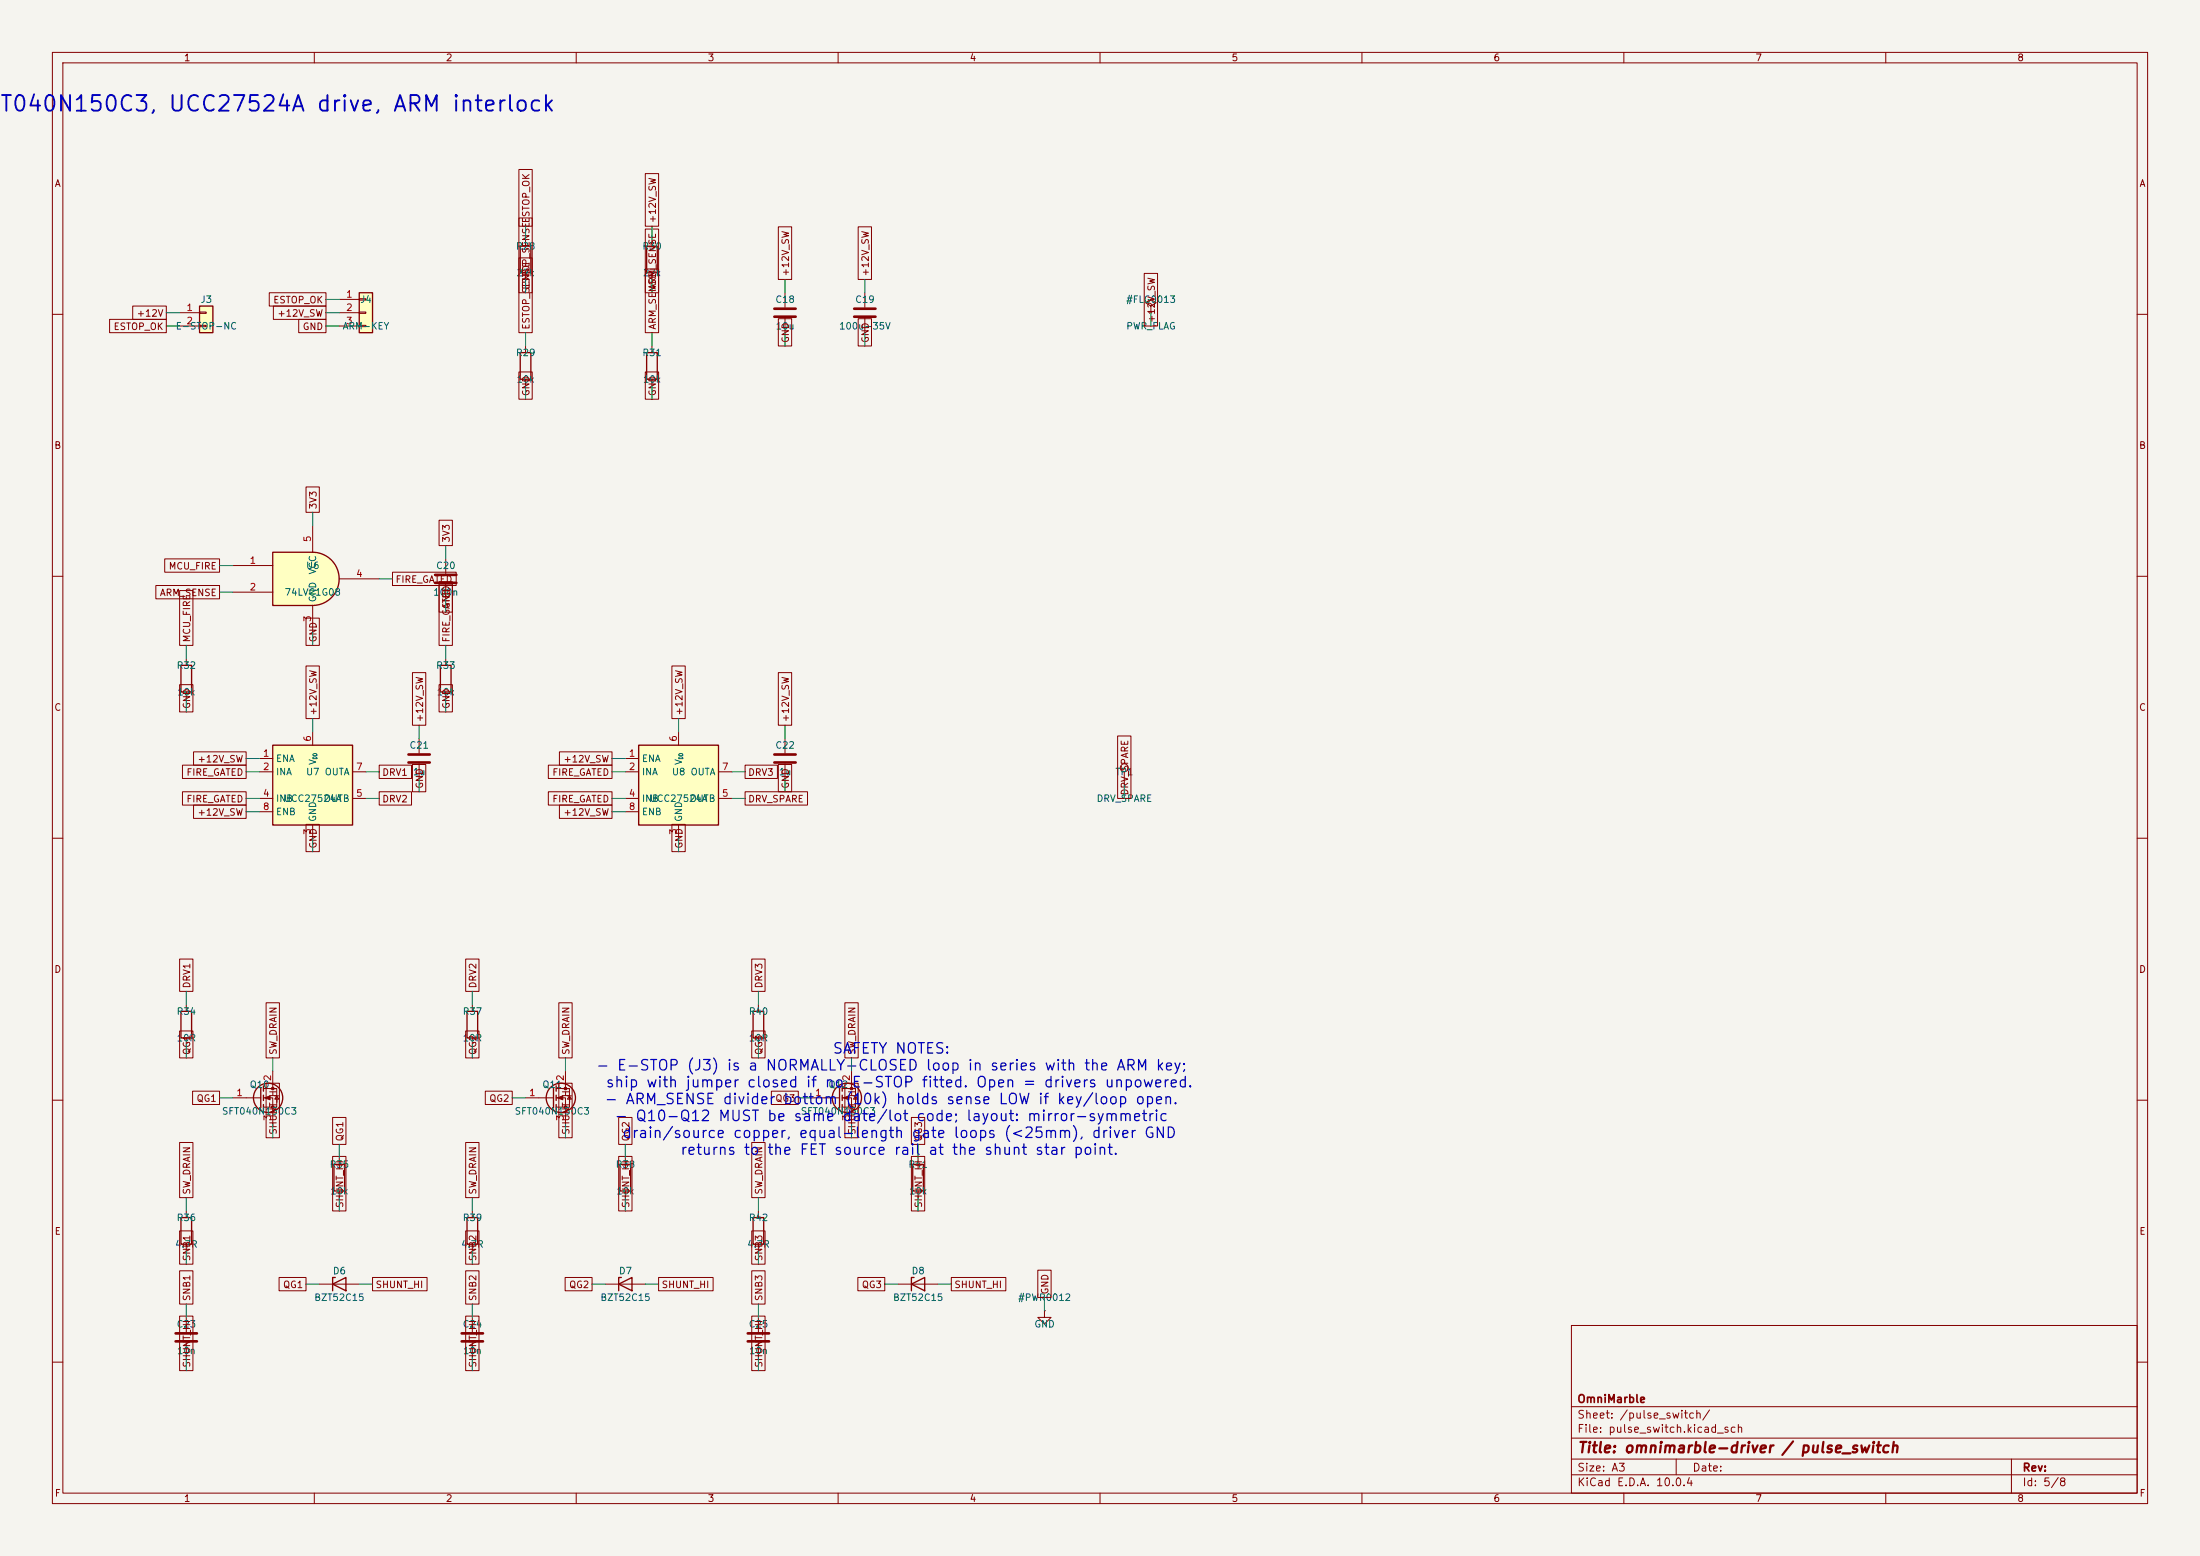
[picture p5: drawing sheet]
<svg xmlns="http://www.w3.org/2000/svg" width="420mm" height="297mm" viewBox="0 0 420 297" stroke-linecap="round" stroke-linejoin="round" font-family="sans-serif">
<path d="M0 0h420v297h-420z" fill="#f5f4ef" stroke="#f5f4ef" stroke-width=".19"/>
<g fill="none" stroke="#840000" stroke-width=".19">
<path d="M10 10h400v277h-400zM12 12h396v273h-396zM60 10v2M110 10v2M160 10v2M210 10v2M260 10v2M310 10v2M360 10v2M124.5 45.7v1.3M124.5 52.1v1.2M149.9 55.9v2.8"/>
<path d="M165.1 55.9v2.8M10 60h2M149.9 60.7v2.8M165.1 60.7v2.8M408 60h2M10 110h2M408 110h2M10 160h2M408 160h2M10 210h2M408 210h2M35.6 231.1v1.3"/>
<path d="M35.6 237.5v1.3M300 253h108v32h-108zM10 260h2M300 278.5h108M300 274.5h108M300 268.5h108M320 278.5v3M384 278.5v6.5M408 260h2M60 285v2M110 285v2M160 285v2"/>
<path d="M210 285v2M260 285v2M300 281.5h108M310 285v2M360 285v2"/>
</g>
<path d="M123.4 47h2.1v5.1h-2.1zM34.5 232.4h2.1v5.1h-2.1z" fill="none" stroke="#840000" stroke-width=".25"/>
<path d="M147.8 58.9h4.1M163.1 58.9h4M147.8 60.5h4.1M163.1 60.5h4" fill="none" stroke="#840000" stroke-width=".51"/>
<path d="M38.1 58.4h2.5v5.1h-2.5z" fill="#ffffc2"/>
<path d="M38.1 58.4h2.5v5.1h-2.5zM63.5 245.1l2.5-1.3v2.6zM64 243.8h-.5v2.6" fill="none" stroke="#840000" stroke-width=".25"/>
<path d="M34.3 59.7h3.8M38.1 59.6h1.3v.2h-1.3zM34.3 62.2h3.8M38.1 62.1h1.3v.3h-1.3zM149.9 141v2.8M149.9 145.8v2.8M61 245.1h7.6" fill="none" stroke="#840000" stroke-width=".19"/>
<path d="M147.8 144h4.1M147.8 145.5h4.1" fill="none" stroke="#840000" stroke-width=".51"/>
<path d="M121.9 142.2h15.3v15.3h-15.3z" fill="#ffffc2"/>
<path d="M121.9 142.2h15.3v15.3h-15.3z" fill="none" stroke="#840000" stroke-width=".25"/>
<path d="M129.5 139.7v2.5M119.4 144.8h2.5M119.4 147.3h2.5M119.4 152.4h2.5M119.4 154.9h2.5M129.5 157.5v2.5M137.2 147.3h2.5M137.2 152.4h2.5" fill="none" stroke="#840000" stroke-width=".19"/>
<path d="M52.1 142.2h15.2v15.3h-15.2z" fill="#ffffc2"/>
<path d="M99.3 67.3h2v5.1h-2zM52.1 142.2h15.2v15.3h-15.2zM89.2 193h2v5.1h-2zM63.8 222.2h2v5.1h-2zM118.4 222.2h2v5.1h-2z" fill="none" stroke="#840000" stroke-width=".25"/>
<g fill="none" stroke="#840000" stroke-width=".19">
<path d="M219.7 58.4l1-.6-1-.6-1 .6 1 .6v1.3M219.7 59.7h.1M100.3 66v1.3M100.3 72.4v1.3M59.7 139.7v2.5M49.5 144.8h2.6M49.5 147.3h2.6M49.5 152.4h2.6M49.5 154.9h2.6M59.7 157.5v2.5M67.3 147.3h2.5M67.3 152.4h2.5"/>
<path d="M80 141v2.8M80 145.8v2.8M90.2 191.8v1.2M90.2 198.1v1.3M64.8 221v1.2M64.8 227.3v1.3M119.4 221v1.2M119.4 227.3v1.3M144.8 251.5v2.8M144.8 256.3v2.8"/>
</g>
<path d="M78 144h4M78 145.5h4M142.7 254.5h4.1M142.7 256h4.1" fill="none" stroke="#840000" stroke-width=".51"/>
<path d="M68.6 55.9h2.5v7.6h-2.5z" fill="#ffffc2"/>
<path d="M68.6 55.9h2.5v7.6h-2.5z" fill="none" stroke="#840000" stroke-width=".25"/>
<path d="M64.8 57.2h3.8M64.8 59.7h3.8M68.6 57h1.2v.3h-1.2zM68.6 59.6h1.2v.2h-1.2zM64.8 62.2h3.8M68.6 62.1h1.2v.3h-1.2z" fill="none" stroke="#840000" stroke-width=".19"/>
<path d="M59.7 105.4a5.1 5.1 0 0 1 5 5.1 5.1 5.1 0 0 1-5 5.1z" fill="#ffffc2" stroke="#ffffc2" stroke-width=".19"/>
<path d="M52.1 105.4h7.6v10.2h-7.6z" fill="#ffffc2"/>
<g fill="none" stroke="#840000" stroke-width=".25">
<path d="M99.3 47h2v5.1h-2zM123.4 67.3h2.1v5.1h-2.1zM52.1 105.4h7.6a5.1 5.1 0 0 1 5 5.1 5.1 5.1 0 0 1-5 5.1h-7.6zM34.5 127h2.1v5.1h-2.1zM84.1 127h2v5.1h-2zM34.5 193h2.1v5.1h-2.1zM143.8 193h2v5.1h-2zM49.8 207.6v3.9M50.3 207.3v1M50.3 209v1.1M50.3 210.8v1M105.7 207.6v3.9"/>
<path d="M106.2 207.3v1M106.2 209v1.1M106.2 210.8v1M160.3 207.6v3.9M160.8 207.3v1M160.8 209v1.1M160.8 210.8v1M89.2 232.4h2v5.1h-2zM143.8 232.4h2v5.1h-2zM174.2 222.2h2.1v5.1h-2.1zM118.1 245.1l2.5-1.3v2.6zM118.6 243.8h-.5v2.6"/>
<path d="M174 245.1l2.5-1.3v2.6zM174.5 243.8h-.5v2.6"/>
<circle cx="51.2" cy="209.5" r="2.79"/>
<circle cx="107.1" cy="209.5" r="2.79"/>
<circle cx="161.7" cy="209.5" r="2.79"/>
</g>
<g fill="none" stroke="#840000" stroke-width=".19">
<path d="M99.1 32.4h2.5v10.8h-2.5zM123.2 33.1h2.5v10.1h-2.5zM25.3 58.4h6.4v2.6h-6.4zM51.4 55.9h10.8v2.5h-10.8zM52.2 58.4h10v2.6h-10zM99.1 49.2h2.5v14.3h-2.5zM99.1 41.6h2.5v14.3h-2.5zM100.3 45.7v1.3M100.3 52.1v1.2M123.2 43.7h2.5v12.2h-2.5zM123.2 51.3h2.5v12.2h-2.5zM148.6 43.3h2.5v10h-2.5z"/>
<path d="M163.8 43.3h2.6v10h-2.6zM218.4 52.2h2.6v10h-2.6zM20.9 61h10.8v2.5h-10.8zM57 61h5.2v2.5h-5.2zM99.1 71h2.5v5.2h-2.5zM123.2 71h2.5v5.2h-2.5zM124.5 66v1.3M124.5 72.4v1.3M148.6 60.8h2.5v5.2h-2.5zM163.8 60.8h2.6v5.2h-2.6zM58.4 92.9h2.6v4.9h-2.6zM83.8 99.3h2.6v4.8h-2.6z"/>
<path d="M29.8 111.8h12.1v2.5h-12.1zM31.4 106.7h10.5v2.5h-10.5zM34.3 112.7h2.5v10.5h-2.5zM44.4 108h7.7M44.4 113h7.7M58.4 118h2.6v5.2h-2.6zM59.7 100.3v5.1M59.7 115.6v5.1M64.8 110.5h7.6M74.9 109.2h12.2v2.6h-12.2zM83.8 111.6h2.6v5.2h-2.6zM83.8 111h2.6v12.2h-2.6z"/>
<path d="M85.1 106.7v2.8M85.1 111.5v2.8M34.3 130.7h2.5v5.2h-2.5zM35.6 125.7v1.3M35.6 132.1v1.3M58.4 127.1h2.6v10.1h-2.6zM78.7 128.4h2.6v10h-2.6zM83.8 130.7h2.6v5.2h-2.6zM85.1 125.7v1.3M85.1 132.1v1.3M128.3 127.1h2.5v10.1h-2.5zM148.6 128.4h2.5v10h-2.5z"/>
<path d="M34.8 146h12.2v2.6h-12.2zM34.8 151.1h12.2v2.6h-12.2zM36.9 143.5h10.1v2.6h-10.1zM36.9 153.7h10.1v2.5h-10.1zM58.4 157.4h2.6v5.2h-2.6zM72.4 146h6.2v2.6h-6.2zM72.4 151.1h6.2v2.6h-6.2zM78.7 145.9h2.6v5.2h-2.6zM104.7 146h12.1v2.6h-12.1zM104.7 151.1h12.1v2.6h-12.1zM106.8 143.5h10v2.6h-10zM106.8 153.7h10v2.5h-10z"/>
<path d="M128.3 157.4h2.5v5.2h-2.5zM142.2 151.1h12v2.6h-12zM142.2 146h6.2v2.6h-6.2zM148.6 145.9h2.5v5.2h-2.5zM213.4 140.5h2.5v11.9h-2.5zM214.6 147.3v2.6M34.3 183.1h2.5v6.1h-2.5zM34.3 196.8h2.5v5.1h-2.5zM35.6 191.8v1.2M35.6 198.1v1.3M50.8 191.4h2.5v10.5h-2.5zM88.9 196.8h2.5v5.1h-2.5z"/>
<path d="M88.9 183.1h2.5v6.1h-2.5zM106.7 191.4h2.5v10.5h-2.5zM143.5 183.1h2.6v6.1h-2.6zM143.5 196.8h2.6v5.1h-2.6zM144.8 191.8v1.2M144.8 198.1v1.3M161.3 191.4h2.5v10.5h-2.5zM34.3 218.1h2.5v10.5h-2.5zM36.8 208.3h5.1v2.5h-5.1zM44.4 209.6h5.4M50.3 207.8h2.5v3.5h-2.5M50.3 209.6h1.8v5"/>
<path d="M50.8 206.8h2.5v10.4h-2.5zM52.1 204.5v3.3M52.5 209.2h.7M52.8 209.2l.4 .6h-.7zM63.5 213.3h2.5v5.1h-2.5zM88.9 218.1h2.5v10.5h-2.5zM92.6 208.3h5.2v2.5h-5.2zM100.3 209.6h5.4M106.2 207.8h2.5v3.5h-2.5M106.2 209.6h1.7v5M106.7 206.8h2.5v10.4h-2.5zM107.9 204.5v3.3"/>
<path d="M108.3 209.2h.8M108.7 209.2l.4 .6h-.8zM118.1 213.3h2.6v5.1h-2.6zM143.5 218.1h2.6v10.5h-2.6zM147.3 208.3h5.1v2.5h-5.1zM154.9 209.6h5.4M160.8 207.8h2.5v3.5h-2.5M160.8 209.6h1.8v5M161.3 206.8h2.5v10.4h-2.5zM162.6 204.5v3.3M162.9 209.2h.8M163.3 209.2l.4 .6h-.8z"/>
<path d="M174 213.3h2.5v5.1h-2.5zM34.3 234.9h2.5v6.4h-2.5zM63.5 220.7h2.5v10.4h-2.5zM88.9 234.9h2.5v6.4h-2.5zM90.2 231.1v1.3M90.2 237.5v1.3M118.1 220.7h2.6v10.4h-2.6zM143.5 234.9h2.6v6.4h-2.6zM144.8 231.1v1.3M144.8 237.5v1.3M174 220.7h2.5v10.4h-2.5zM175.3 221v1.2"/>
<path d="M175.3 227.3v1.3M34.3 242.6h2.5v6.3h-2.5zM34.3 251.2h2.5v10.4h-2.5zM35.6 251.5v2.8M35.6 256.3v2.8M53.3 243.8h5.1v2.6h-5.1zM71.1 243.8h10.4v2.6h-10.4zM88.9 251.2h2.5v10.4h-2.5zM88.9 242.6h2.5v6.3h-2.5zM90.2 251.5v2.8M90.2 256.3v2.8M107.9 243.8h5.1v2.6h-5.1z"/>
<path d="M115.6 245.1h7.6M125.7 243.8h10.4v2.6h-10.4zM143.5 242.6h2.6v6.3h-2.6zM143.5 251.2h2.6v10.4h-2.6zM163.8 243.8h5.1v2.6h-5.1zM171.4 245.1h7.7M181.6 243.8h10.4v2.6h-10.4zM198.1 242.4h2.6v5.2h-2.6zM199.4 250.2v1.3h1.3l-1.3 1.2-1.3-1.2h1.3M199.4 250.2h.1"/>
<circle cx="214.6" cy="146.6" r=".76"/>
</g>
<g fill="#840000" stroke="#840000" stroke-width=".19">
<path d="M106.4 209.6l1-.4v.7z"/>
<path d="M161 209.6l1.1-.4v.7z"/>
<path d="M50.5 209.6l1.1-.4v.7z"/>
<circle cx="107.9" cy="207.8" r=".25"/>
<circle cx="107.9" cy="211.3" r=".25"/>
<circle cx="162.6" cy="207.8" r=".25"/>
<circle cx="162.6" cy="211.3" r=".25"/>
<circle cx="52.1" cy="207.8" r=".25"/>
<circle cx="52.1" cy="211.3" r=".25"/>
</g>
<path d="M83.1 109.7h4M83.1 111.3h4M33.5 254.5h4.1M33.5 256h4.1M88.1 254.5h4.1M88.1 256h4.1" fill="none" stroke="#840000" stroke-width=".51"/>
<g fill="none" stroke="#009600" stroke-width=".19">
<path d="M31.7 59.7h2.6M62.2 59.7h2.6M62.2 57.2h2.6M100.3 43.2v2.5M100.3 53.3v2.6M124.5 43.2v2.5M124.5 53.3v2.6M149.9 53.3v2.6M165.1 53.3v2.6M219.7 59.7v2.5M31.7 62.2h2.6M62.2 62.2h2.6"/>
<path d="M100.3 63.5v2.5M100.3 73.7v2.5M124.5 63.5v2.5M124.5 73.7v2.5M149.9 63.5v2.5M165.1 63.5v2.5M59.7 97.8v2.5M41.9 113h2.5M41.9 108h2.5M72.4 110.5h2.5M85.1 104.1v2.6M85.1 114.3v2.5"/>
<path d="M35.6 123.2v2.5M35.6 133.4v2.5M59.7 120.7v2.5M59.7 137.2v2.5M80 138.4v2.6M85.1 123.2v2.5M85.1 133.4v2.5M129.5 137.2v2.5M149.9 138.4v2.6M47 152.4h2.5M47 147.3h2.5M47 144.8h2.5"/>
<path d="M47 154.9h2.5M69.8 152.4h2.6M69.8 147.3h2.6M80 148.6v2.5M116.8 152.4h2.6M116.8 147.3h2.6M116.8 144.8h2.6M116.8 154.9h2.6M139.7 152.4h2.5M139.7 147.3h2.5M149.9 148.6v2.5M214.6 149.9v2.5"/>
<path d="M59.7 160v2.6M129.5 160v2.6M35.6 189.2v2.6M35.6 199.4v2.5M90.2 189.2v2.6M90.2 199.4v2.5M144.8 189.2v2.6M144.8 199.4v2.5M41.9 209.6h2.5M52.1 201.9v2.6M52.1 214.6v2.6M64.8 218.4v2.6"/>
<path d="M97.8 209.6h2.5M107.9 201.9v2.6M107.9 214.6v2.6M119.4 218.4v2.6M152.4 209.6h2.5M162.6 201.9v2.6M162.6 214.6v2.6M175.3 218.4v2.6M35.6 228.6v2.5M35.6 238.8v2.5M64.8 228.6v2.5M90.2 228.6v2.5"/>
<path d="M90.2 238.8v2.5M119.4 228.6v2.5M144.8 228.6v2.5M144.8 238.8v2.5M175.3 228.6v2.5M35.6 248.9v2.6M35.6 259.1v2.5M58.4 245.1h2.6M68.6 245.1h2.5M90.2 248.9v2.6M90.2 259.1v2.5M113 245.1h2.6"/>
<path d="M123.2 245.1h2.5M144.8 248.9v2.6M144.8 259.1v2.5M168.9 245.1h2.5M179.1 245.1h2.5M199.4 247.6v2.6"/>
</g>
<text font-size="3" fill="#0000c2" x="-.2" y="22">T040N150C3, UCC27524A drive, ARM interlock</text>
<g font-size="2" fill="#0000c2">
<text x="158.8" y="201.6">SAFETY NOTES:</text>
<text x="113.6" y="204.8">- E-STOP (J3) is a NORMALLY-CLOSED loop in series with the ARM key;</text>
<text x="115.5" y="208.1">ship with jumper closed if no</text>
<text x="162.4" y="208.1">E-STOP fitted. Open = drivers unpowered.</text>
<text x="115.3" y="211.3">- ARM_SENSE divider bottom</text>
<text x="117.2" y="214.5">-</text>
<text x="121.2" y="214.5">Q10-Q12 MUST be same date/lot</text>
<text x="161.3" y="211.3">(10k) holds sense LOW if key/loop open.</text>
<text x="174.8" y="214.5">code; layout: mirror-symmetric</text>
<text x="118.6" y="217.7">drain/source copper, equal-length gate loops (&lt;25mm), driver GND</text>
<text x="129.7" y="220.9">returns to</text>
<text x="146.3" y="220.9">the FET source rail</text>
<text x="177.1" y="220.9">at the shunt star point.</text>
</g>
<text font-size="2" fill="#840000" x="301" y="277.8">Title: omnimarble-driver / pulse_switch</text>
<g font-size="1.5" fill="#840000">
<text x="301" y="268.1">OmniMarble</text>
<text x="301" y="273.8">File: pulse_switch.kicad_sch</text>
<text x="301" y="271.1">Sheet: /pulse_switch/</text>
<text x="301" y="281.2">Size: A3</text>
<text x="323" y="281.2">Date:</text>
<text x="386" y="281.2">Rev:</text>
<text x="301" y="284">KiCad E.D.A. 10.0.4</text>
<text x="386" y="284">Id: 5/8</text>
</g>
<g font-size="1.3" fill="#840000">
<text x="35" y="12">1</text>
<text x="85" y="12">2</text>
<text x="135" y="12">3</text>
<text x="185" y="12">4</text>
<text x="235" y="12">5</text>
<text x="285" y="12">6</text>
<text x="335" y="12">7</text>
<text x="385" y="12">8</text>
<text x="10.3" y="36">A</text>
<text x="408.3" y="36">A</text>
<text x="125.5" y="42.7" transform="rotate(-90 125.5 42.7)">+12V_SW</text>
<text x="150.9" y="52.9" transform="rotate(-90 150.9 52.9)">+12V_SW</text>
<text x="166.2" y="52.9" transform="rotate(-90 166.2 52.9)">+12V_SW</text>
<text x="52.1" y="58.2">ESTOP_OK</text>
<text x="101.4" y="55.4" transform="rotate(-90 101.4 55.4)">ESTOP_SENSEESTOP_OK</text>
<text x="125.5" y="55.4" transform="rotate(-90 125.5 55.4)">ARM_SENSE</text>
<text x="21.6" y="63.3">ESTOP_OK</text>
<text x="26" y="60.8">+12V</text>
<text x="52.8" y="60.8">+12V_SW</text>
<text x="57.7" y="63.3">GND</text>
<text x="101.4" y="63" transform="rotate(-90 101.4 63)">ESTOP_SENSE</text>
<text x="125.5" y="63" transform="rotate(-90 125.5 63)">ARM_SENSE</text>
<text x="150.9" y="65.6" transform="rotate(-90 150.9 65.6)">GND</text>
<text x="166.2" y="65.6" transform="rotate(-90 166.2 65.6)">GND</text>
<text x="220.8" y="61.8" transform="rotate(-90 220.8 61.8)">+12V_SW</text>
<text x="101.4" y="75.7" transform="rotate(-90 101.4 75.7)">GND</text>
<text x="125.5" y="75.7" transform="rotate(-90 125.5 75.7)">GND</text>
<text x="10.3" y="86">B</text>
<text x="408.2" y="86">B</text>
<text x="60.8" y="97.3" transform="rotate(-90 60.8 97.3)">3V3</text>
<text x="86.2" y="103.7" transform="rotate(-90 86.2 103.7)">3V3</text>
<text x="32.1" y="109">MCU_FIRE</text>
<text x="75.4" y="111.6">FIRE_GATED</text>
<text x="30.4" y="114.1">ARM_SENSE</text>
<text x="86.2" y="116.4" transform="rotate(-90 86.2 116.4)">GND</text>
<text x="36.6" y="122.7" transform="rotate(-90 36.6 122.7)">MCU_FIRE</text>
<text x="60.8" y="122.7" transform="rotate(-90 60.8 122.7)">GND</text>
<text x="86.2" y="122.7" transform="rotate(-90 86.2 122.7)">FIRE_GATED</text>
<text x="10.3" y="136">C</text>
<text x="36.6" y="135.4" transform="rotate(-90 36.6 135.4)">GND</text>
<text x="60.8" y="136.7" transform="rotate(-90 60.8 136.7)">+12V_SW</text>
<text x="81.1" y="138" transform="rotate(-90 81.1 138)">+12V_SW</text>
<text x="86.2" y="135.4" transform="rotate(-90 86.2 135.4)">GND</text>
<text x="130.6" y="136.7" transform="rotate(-90 130.6 136.7)">+12V_SW</text>
<text x="150.9" y="138" transform="rotate(-90 150.9 138)">+12V_SW</text>
<text x="408.2" y="136">C</text>
<text x="35.5" y="148.4">FIRE_GATED</text>
<text x="37.6" y="145.8">+12V_SW</text>
<text x="72.9" y="148.4">DRV1</text>
<text x="105.3" y="148.4">FIRE_GATED</text>
<text x="107.5" y="145.8">+12V_SW</text>
<text x="142.7" y="148.4">DRV3</text>
<text x="35.5" y="153.5">FIRE_GATED</text>
<text x="72.9" y="153.5">DRV2</text>
<text x="81.1" y="150.7" transform="rotate(-90 81.1 150.7)">GND</text>
<text x="105.3" y="153.5">FIRE_GATED</text>
<text x="142.7" y="153.5">DRV_SPARE</text>
<text x="150.9" y="150.7" transform="rotate(-90 150.9 150.7)">GND</text>
<text x="215.7" y="151.9" transform="rotate(-90 215.7 151.9)">DRV_SPARE</text>
<text x="37.6" y="156">+12V_SW</text>
<text x="107.5" y="156">+12V_SW</text>
<text x="60.8" y="162.1" transform="rotate(-90 60.8 162.1)">GND</text>
<text x="130.6" y="162.1" transform="rotate(-90 130.6 162.1)">GND</text>
<text x="10.3" y="186">D</text>
<text x="408.2" y="186">D</text>
<text x="36.6" y="188.8" transform="rotate(-90 36.6 188.8)">DRV1</text>
<text x="91.2" y="188.8" transform="rotate(-90 91.2 188.8)">DRV2</text>
<text x="145.8" y="188.8" transform="rotate(-90 145.8 188.8)">DRV3</text>
<text x="36.6" y="201.5" transform="rotate(-90 36.6 201.5)">QG1</text>
<text x="53.1" y="201.5" transform="rotate(-90 53.1 201.5)">SW_DRAIN</text>
<text x="91.2" y="201.5" transform="rotate(-90 91.2 201.5)">QG2</text>
<text x="109" y="201.5" transform="rotate(-90 109 201.5)">SW_DRAIN</text>
<text x="145.8" y="201.5" transform="rotate(-90 145.8 201.5)">QG3</text>
<text x="163.6" y="201.5" transform="rotate(-90 163.6 201.5)">SW_DRAIN</text>
<text x="37.4" y="210.6">QG1</text>
<text x="93.3" y="210.6">QG2</text>
<text x="147.9" y="210.6">QG3</text>
<text x="53.1" y="216.7" transform="rotate(-90 53.1 216.7)">SHUNT_HI</text>
<text x="65.8" y="218" transform="rotate(-90 65.8 218)">QG1</text>
<text x="109" y="216.7" transform="rotate(-90 109 216.7)">SHUNT_HI</text>
<text x="120.4" y="218" transform="rotate(-90 120.4 218)">QG2</text>
<text x="163.6" y="216.7" transform="rotate(-90 163.6 216.7)">SHUNT_HI</text>
<text x="176.3" y="218" transform="rotate(-90 176.3 218)">QG3</text>
<text x="36.6" y="228.1" transform="rotate(-90 36.6 228.1)">SW_DRAIN</text>
<text x="65.8" y="230.7" transform="rotate(-90 65.8 230.7)">SHUNT_HI</text>
<text x="91.2" y="228.1" transform="rotate(-90 91.2 228.1)">SW_DRAIN</text>
<text x="120.4" y="230.7" transform="rotate(-90 120.4 230.7)">SHUNT_HI</text>
<text x="145.8" y="228.1" transform="rotate(-90 145.8 228.1)">SW_DRAIN</text>
<text x="176.3" y="230.7" transform="rotate(-90 176.3 230.7)">SHUNT_HI</text>
<text x="10.3" y="236">E</text>
<text x="408.3" y="236">E</text>
<text x="36.6" y="240.8" transform="rotate(-90 36.6 240.8)">SNB1</text>
<text x="91.2" y="240.8" transform="rotate(-90 91.2 240.8)">SNB2</text>
<text x="145.8" y="240.8" transform="rotate(-90 145.8 240.8)">SNB3</text>
<text x="36.6" y="248.4" transform="rotate(-90 36.6 248.4)">SNB1</text>
<text x="53.9" y="246.2">QG1</text>
<text x="71.6" y="246.2">SHUNT_HI</text>
<text x="91.2" y="248.4" transform="rotate(-90 91.2 248.4)">SNB2</text>
<text x="108.5" y="246.2">QG2</text>
<text x="126.2" y="246.2">SHUNT_HI</text>
<text x="145.8" y="248.4" transform="rotate(-90 145.8 248.4)">SNB3</text>
<text x="164.4" y="246.2">QG3</text>
<text x="182.1" y="246.2">SHUNT_HI</text>
<text x="200.5" y="247.2" transform="rotate(-90 200.5 247.2)">GND</text>
<text x="36.6" y="261.1" transform="rotate(-90 36.6 261.1)">SHUNT_HI</text>
<text x="91.2" y="261.1" transform="rotate(-90 91.2 261.1)">SHUNT_HI</text>
<text x="145.8" y="261.1" transform="rotate(-90 145.8 261.1)">SHUNT_HI</text>
<text x="10.3" y="286">F</text>
<text x="35" y="287">1</text>
<text x="85" y="287">2</text>
<text x="135" y="287">3</text>
<text x="185" y="287">4</text>
<text x="235" y="287">5</text>
<text x="285" y="287">6</text>
<text x="335" y="287">7</text>
<text x="385" y="287">8</text>
<text x="408.3" y="286">F</text>
</g>
<g font-size="1.3" fill="#006464">
<text x="98.4" y="48">R28</text>
<text x="122.5" y="48">R30</text>
<text x="98.5" y="53">27k</text>
<text x="122.6" y="53">27k</text>
<text x="38.2" y="58.1">J3</text>
<text x="68.7" y="58.1">J4</text>
<text x="147.9" y="58.1">C18</text>
<text x="163.2" y="58.1">C19</text>
<text x="214.9" y="58.1">#FLG0013</text>
<text x="33.4" y="63.2">E-STOP-NC</text>
<text x="65.3" y="63.2">ARM-KEY</text>
<text x="148" y="63.2">10u</text>
<text x="160.1" y="63.2">100u-35V</text>
<text x="214.9" y="63.2">PWR_FLAG</text>
<text x="98.4" y="68.3">R29</text>
<text x="122.5" y="68.3">R31</text>
<text x="98.5" y="73.4">10k</text>
<text x="122.6" y="73.4">10k</text>
<text x="58.3" y="108.9">U6</text>
<text x="60.7" y="109.7" transform="rotate(-90 60.7 109.7)">VCC</text>
<text x="83.1" y="108.9">C20</text>
<text x="54.2" y="114">74LVC1G08</text>
<text x="60.7" y="115.1" transform="rotate(-90 60.7 115.1)">GND</text>
<text x="82.6" y="114">100n</text>
<text x="33.6" y="128">R32</text>
<text x="83.1" y="128">R33</text>
<text x="33.7" y="133.1">10k</text>
<text x="83.3" y="133.1">10k</text>
<text x="78.1" y="143.2">C21</text>
<text x="147.9" y="143.2">C22</text>
<text x="52.6" y="145.8">ENA</text>
<text x="52.6" y="148.3">INA</text>
<text x="58.3" y="148.3">U7 OUTA</text>
<text x="60.7" y="146.1" transform="rotate(-90 60.7 146.1)">V</text>
<text x="78.7" y="148.3">1u</text>
<text x="122.4" y="145.8">ENA</text>
<text x="122.4" y="148.3">INA</text>
<text x="128.2" y="148.3">U8 OUTA</text>
<text x="130.5" y="146.1" transform="rotate(-90 130.5 146.1)">V</text>
<text x="148.6" y="148.3">1u</text>
<text x="212.8" y="148.3">TP1</text>
<text x="52.6" y="153.4">INB</text>
<text x="52.6" y="155.9">ENB</text>
<text x="54.1" y="153.4">UCC27524A</text>
<text x="61.7" y="153.4">OUTB</text>
<text x="122.4" y="153.4">INB</text>
<text x="122.4" y="155.9">ENB</text>
<text x="123.9" y="153.4">UCC27524A</text>
<text x="131.6" y="153.4">OUTB</text>
<text x="209.2" y="153.4">DRV_SPARE</text>
<text x="60.7" y="157" transform="rotate(-90 60.7 157)">GND</text>
<text x="130.5" y="157" transform="rotate(-90 130.5 157)">GND</text>
<text x="33.6" y="194">R34</text>
<text x="88.2" y="194">R37</text>
<text x="142.8" y="194">R40</text>
<text x="33.6" y="199.1">10R</text>
<text x="88.2" y="199.1">10R</text>
<text x="142.8" y="199.1">10R</text>
<text x="47.6" y="208">Q10</text>
<text x="103.4" y="208">Q11</text>
<text x="158" y="208">Q12</text>
<text x="42.3" y="213.1">SFT040N150C3</text>
<text x="98.1" y="213.1">SFT040N150C3</text>
<text x="152.8" y="213.1">SFT040N150C3</text>
<text x="62.8" y="223.2">R35</text>
<text x="117.4" y="223.2">R38</text>
<text x="173.3" y="223.2">R41</text>
<text x="33.6" y="233.4">R36</text>
<text x="62.9" y="228.3">10k</text>
<text x="88.2" y="233.4">R39</text>
<text x="117.6" y="228.3">10k</text>
<text x="142.8" y="233.4">R42</text>
<text x="173.4" y="228.3">10k</text>
<text x="33.3" y="238.5">4.7R</text>
<text x="87.9" y="238.5">4.7R</text>
<text x="142.5" y="238.5">4.7R</text>
<text x="63.4" y="243.5">D6</text>
<text x="118" y="243.5">D7</text>
<text x="173.9" y="243.5">D8</text>
<text x="59.9" y="248.6">BZT52C15</text>
<text x="114.5" y="248.6">BZT52C15</text>
<text x="170.4" y="248.6">BZT52C15</text>
<text x="194.2" y="248.6">#PWR0012</text>
<text x="33.6" y="253.7">C23</text>
<text x="88.2" y="253.7">C24</text>
<text x="142.8" y="253.7">C25</text>
<text x="197.4" y="253.7">GND</text>
<text x="33.7" y="258.8">10n</text>
<text x="88.3" y="258.8">10n</text>
<text x="142.9" y="258.8">10n</text>
</g>
<g font-size="1.3" fill="#a90000">
<text x="35.5" y="59.7">1</text>
<text x="66" y="57.1">1</text>
<text x="66" y="59.7">2</text>
<text x="35.5" y="62.2">2</text>
<text x="66" y="62.2">3</text>
<text x="47.6" y="107.9">1</text>
<text x="59.7" y="103.6" transform="rotate(-90 59.7 103.6)">5</text>
<text x="47.6" y="113">2</text>
<text x="67.9" y="110.5">4</text>
<text x="59.7" y="118.8" transform="rotate(-90 59.7 118.8)">3</text>
<text x="59.7" y="141.7" transform="rotate(-90 59.7 141.7)">6</text>
<text x="129.5" y="141.7" transform="rotate(-90 129.5 141.7)">6</text>
<text x="50.1" y="144.8">1</text>
<text x="50.1" y="147.3">2</text>
<text x="67.9" y="147.3">7</text>
<text x="119.9" y="144.8">1</text>
<text x="119.9" y="147.3">2</text>
<text x="137.7" y="147.3">7</text>
<text x="50.1" y="152.4">4</text>
<text x="50.1" y="154.9">8</text>
<text x="67.9" y="152.4">5</text>
<text x="119.9" y="152.4">4</text>
<text x="119.9" y="154.9">8</text>
<text x="137.7" y="152.4">5</text>
<text x="59.7" y="159.5" transform="rotate(-90 59.7 159.5)">3</text>
<text x="129.5" y="159.5" transform="rotate(-90 129.5 159.5)">3</text>
<text x="45" y="209.5">1</text>
<text x="52" y="206.4" transform="rotate(-90 52 206.4)">2</text>
<text x="100.9" y="209.5">1</text>
<text x="107.9" y="206.4" transform="rotate(-90 107.9 206.4)">2</text>
<text x="155.5" y="209.5">1</text>
<text x="162.5" y="206.4" transform="rotate(-90 162.5 206.4)">2</text>
<text x="52" y="214.1" transform="rotate(-90 52 214.1)">3</text>
<text x="107.9" y="214.1" transform="rotate(-90 107.9 214.1)">3</text>
<text x="162.5" y="214.1" transform="rotate(-90 162.5 214.1)">3</text>
</g>
<g font-size=".8" fill="#006464">
<text x="60.7" y="145" transform="rotate(-90 60.7 145)">DD</text>
<text x="130.6" y="145" transform="rotate(-90 130.6 145)">DD</text>
</g>
</svg>
